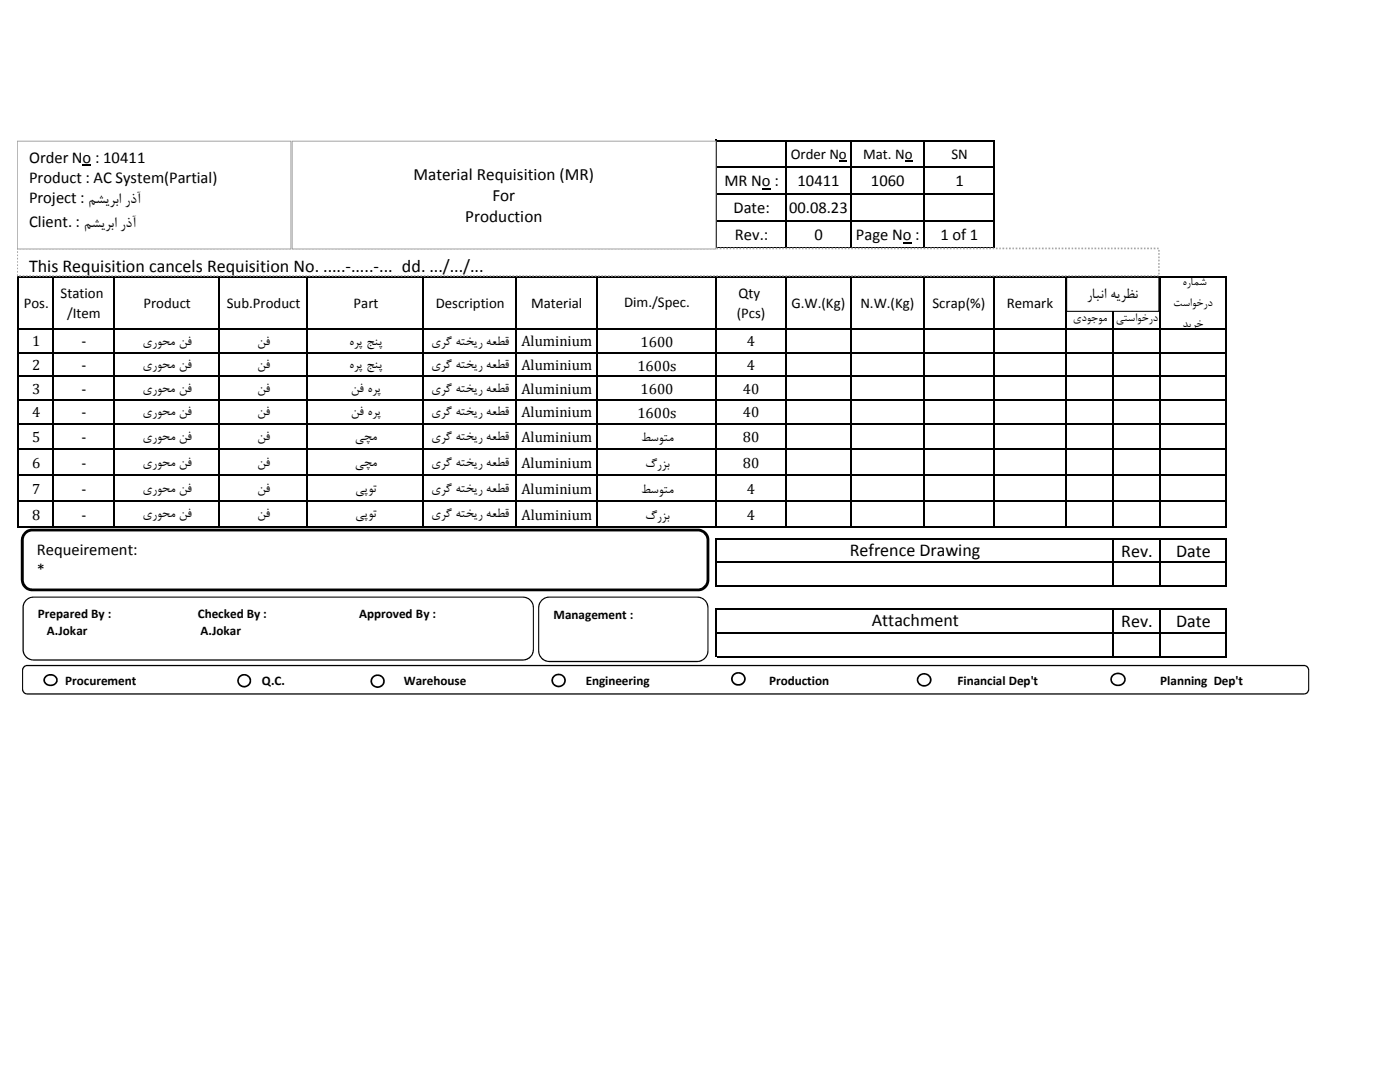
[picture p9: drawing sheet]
<svg xmlns="http://www.w3.org/2000/svg" width="279mm" height="216mm" viewBox="0 0 279 216" stroke-linecap="round" stroke-linejoin="round" font-family="sans-serif">
<path d="M152.1 37.6h1.7v.2h-1.7zM167.4 32.1h1.6v.2h-1.6zM180.6 32.1h1.5v.2h-1.5zM180.2 48.3h1.7v.3h-1.7z" fill="#000"/>
<g fill="none" stroke="#000" stroke-width=".3">
<path d="M143 27.9v21.8M143.1 28h55.4M143.1 33.4h55.4M143.1 38.8h55.4M156.8 28.2v21.5M169.8 28.2v21.5M184.3 28.2v21.5M198.4 28.2v77.1M3.6 55v50.3M3.7 55.2h241.1M10.6 55.3v50M22.8 55.3v50"/>
<path d="M43.6 55.3v50M61.3 55.3v50M84.5 55.3v50M102.9 55.3v50M119.1 55.3v50M143 55.3v50M143.1 44.2h55.4M143.1 49.6h55.4M156.8 55.3v50M169.8 55.3v50M184.3 55.3v50M212.7 55.3v50"/>
<path d="M222.1 55.3v50M231.4 55.3v50M244.7 55.3v50M3.7 65.7h241.1M3.7 70.4h241.1M3.7 75.1h241.1M3.7 79.8h241.1M3.7 84.5h241.1M3.7 89.7h241.1M3.7 94.8h241.1M3.7 100h241.1M3.7 105.2h241.1"/>
<path d="M143 107.4v9.7M143.1 107.5h101.7M143.1 112.2h101.7M143.1 116.9h101.7M222.1 107.7v9.4M231.4 107.7v9.4M244.7 107.7v9.4M143 121.5v9.6M143.1 121.6h101.7M143.1 126.3h101.7M143.1 131h101.7M222.1 121.8v9.3"/>
<path d="M231.4 121.8v9.3M244.7 121.8v9.3"/>
</g>
<path d="M3.4 49.6h227.9v5.4h-227.9z" fill="#fff"/>
<path d="M3.4 54.7h.2v.3h-.2zM3.4 54.1h.2v.3h-.2zM3.4 53.4h.2v.3h-.2zM3.4 52.7h.2v.4h-.2zM3.4 52.1h.2v.3h-.2zM3.4 51.4h.2v.4h-.2zM3.4 50.8h.2v.3h-.2zM3.4 50.1h.2v.4h-.2zM3.4 49.4h.2v.3h-.2l.2-.1v.2h-.2zM3.9 49.4h.3v.3h-.3zM4.5 49.4h.4v.3h-.4zM5.2 49.4h.3v.3h-.3zM5.8 49.4h.4v.3h-.4zM6.5 49.4h.3v.3h-.3zM7.2 49.4h.3v.3h-.3zM7.8 49.4h.3v.3h-.3zM8.5 49.4h.3v.3h-.3zM9.1 49.4h.3v.3h-.3zM9.8 49.4h.3v.3h-.3zM10.5 49.4h.3v.3h-.3zM11.1 49.4h.3v.3h-.3zM11.8 49.4h.3v.3h-.3zM12.4 49.4h.3v.3h-.3zM13.1 49.4h.3v.3h-.3zM13.7 49.4h.4v.3h-.4zM14.4 49.4h.3v.3h-.3zM15 49.4h.4v.3h-.4zM15.7 49.4h.3v.3h-.3zM16.3 49.4h.4v.3h-.4zM17 49.4h.3v.3h-.3zM17.7 49.4h.3v.3h-.3zM18.3 49.4h.3v.3h-.3zM19 49.4h.3v.3h-.3zM19.6 49.4h.3v.3h-.3zM20.3 49.4h.3v.3h-.3zM21 49.4h.3v.3h-.3zM21.6 49.4h.3v.3h-.3zM22.3 49.4h.3v.3h-.3zM22.9 49.4h.3v.3h-.3zM23.6 49.4h.3v.3h-.3zM24.2 49.4h.4v.3h-.4zM24.9 49.4h.3v.3h-.3zM25.5 49.4h.4v.3h-.4zM26.2 49.4h.3v.3h-.3zM26.8 49.4h.4v.3h-.4zM27.5 49.4h.3v.3h-.3zM28.2 49.4h.3v.3h-.3zM28.8 49.4h.3v.3h-.3zM29.5 49.4h.3v.3h-.3zM30.1 49.4h.3v.3h-.3zM30.8 49.4h.3v.3h-.3zM31.5 49.4h.3v.3h-.3zM32.1 49.4h.3v.3h-.3zM32.8 49.4h.3v.3h-.3zM33.4 49.4h.3v.3h-.3zM34.1 49.4h.3v.3h-.3zM34.7 49.4h.4v.3h-.4zM35.4 49.4h.3v.3h-.3zM36 49.4h.4v.3h-.4zM36.7 49.4h.3v.3h-.3zM37.3 49.4h.4v.3h-.4zM38 49.4h.3v.3h-.3zM38.7 49.4h.3v.3h-.3zM39.3 49.4h.3v.3h-.3zM40 49.4h.3v.3h-.3zM40.6 49.4h.3v.3h-.3zM41.3 49.4h.3v.3h-.3zM42 49.4h.2v.3h-.2zM42.6 49.4h.3v.3h-.3zM43.3 49.4h.3v.3h-.3zM43.9 49.4h.3v.3h-.3zM44.6 49.4h.3v.3h-.3zM45.2 49.4h.4v.3h-.4zM45.9 49.4h.3v.3h-.3zM46.5 49.4h.4v.3h-.4zM47.2 49.4h.3v.3h-.3zM47.8 49.4h.4v.3h-.4zM48.5 49.4h.3v.3h-.3zM49.1 49.4h.4v.3h-.4zM49.8 49.4h.3v.3h-.3zM50.5 49.4h.3v.3h-.3zM51.1 49.4h.3v.3h-.3zM51.8 49.4h.3v.3h-.3zM52.5 49.4h.2v.3h-.2zM53.1 49.4h.3v.3h-.3zM53.8 49.4h.3v.3h-.3zM54.4 49.4h.3v.3h-.3zM55.1 49.4h.3v.3h-.3zM55.7 49.4h.3v.3h-.3zM56.4 49.4h.3v.3h-.3zM57 49.4h.4v.3h-.4zM57.7 49.4h.3v.3h-.3zM58.3 49.4h.4v.3h-.4zM59 49.4h.3v.3h-.3zM59.6 49.4h.4v.3h-.4zM60.3 49.4h.3v.3h-.3zM61 49.4h.3v.3h-.3zM61.6 49.4h.3v.3h-.3zM62.3 49.4h.3v.3h-.3zM62.9 49.4h.3v.3h-.3zM63.6 49.4h.3v.3h-.3zM64.3 49.4h.3v.3h-.3zM64.9 49.4h.3v.3h-.3zM65.6 49.4h.3v.3h-.3zM66.2 49.4h.3v.3h-.3zM66.9 49.4h.3v.3h-.3zM67.5 49.4h.4v.3h-.4zM68.2 49.4h.3v.3h-.3zM68.8 49.4h.4v.3h-.4zM69.5 49.4h.3v.3h-.3zM70.1 49.4h.4v.3h-.4zM70.8 49.4h.3v.3h-.3zM71.5 49.4h.3v.3h-.3zM72.1 49.4h.3v.3h-.3zM72.8 49.4h.3v.3h-.3zM73.4 49.4h.3v.3h-.3zM74.1 49.4h.3v.3h-.3zM74.8 49.4h.3v.3h-.3zM75.4 49.4h.3v.3h-.3zM76.1 49.4h.3v.3h-.3zM76.7 49.4h.3v.3h-.3zM77.4 49.4h.3v.3h-.3zM78 49.4h.4v.3h-.4zM78.7 49.4h.3v.3h-.3zM79.3 49.4h.4v.3h-.4zM80 49.4h.3v.3h-.3zM80.6 49.4h.4v.3h-.4zM81.3 49.4h.3v.3h-.3zM82 49.4h.3v.3h-.3zM82.6 49.4h.3v.3h-.3zM83.3 49.4h.3v.3h-.3zM83.9 49.4h.3v.3h-.3zM84.6 49.4h.3v.3h-.3zM85.3 49.4h.3v.3h-.3zM85.9 49.4h.3v.3h-.3zM86.6 49.4h.3v.3h-.3zM87.2 49.4h.3v.3h-.3zM87.9 49.4h.3v.3h-.3zM88.5 49.4h.4v.3h-.4zM89.2 49.4h.3v.3h-.3zM89.8 49.4h.4v.3h-.4zM90.5 49.4h.3v.3h-.3zM91.1 49.4h.4v.3h-.4zM91.8 49.4h.3v.3h-.3zM92.5 49.4h.3v.3h-.3zM93.1 49.4h.3v.3h-.3zM93.8 49.4h.3v.3h-.3zM94.4 49.4h.3v.3h-.3zM95.1 49.4h.3v.3h-.3zM95.8 49.4h.3v.3h-.3zM96.4 49.4h.3v.3h-.3zM97.1 49.4h.3v.3h-.3zM97.7 49.4h.3v.3h-.3zM98.4 49.4h.3v.3h-.3zM99 49.4h.4v.3h-.4zM99.7 49.4h.3v.3h-.3zM100.3 49.4h.4v.3h-.4zM101 49.4h.3v.3h-.3zM101.6 49.4h.4v.3h-.4zM102.3 49.4h.3v.3h-.3zM103 49.4h.3v.3h-.3zM103.6 49.4h.3v.3h-.3zM104.3 49.4h.3v.3h-.3zM104.9 49.4h.3v.3h-.3zM105.6 49.4h.3v.3h-.3zM106.3 49.4h.3v.3h-.3zM106.9 49.4h.3v.3h-.3zM107.6 49.4h.3v.3h-.3zM108.2 49.4h.3v.3h-.3zM108.9 49.4h.3v.3h-.3zM109.5 49.4h.4v.3h-.4zM110.2 49.4h.3v.3h-.3zM110.8 49.4h.4v.3h-.4zM111.5 49.4h.3v.3h-.3zM112.1 49.4h.4v.3h-.4zM112.8 49.4h.3v.3h-.3zM113.5 49.4h.3v.3h-.3zM114.1 49.4h.3v.3h-.3zM114.8 49.4h.3v.3h-.3zM115.4 49.4h.3v.3h-.3zM116.1 49.4h.3v.3h-.3zM116.8 49.4h.3v.3h-.3zM117.4 49.4h.3v.3h-.3zM118.1 49.4h.3v.3h-.3zM118.7 49.4h.3v.3h-.3zM119.4 49.4h.3v.3h-.3zM120 49.4h.4v.3h-.4zM120.7 49.4h.3v.3h-.3zM121.3 49.4h.4v.3h-.4zM122 49.4h.3v.3h-.3zM122.6 49.4h.4v.3h-.4zM123.3 49.4h.3v.3h-.3zM124 49.4h.3v.3h-.3zM124.6 49.4h.3v.3h-.3zM125.3 49.4h.3v.3h-.3zM125.9 49.4h.3v.3h-.3zM126.6 49.4h.3v.3h-.3zM127.3 49.4h.3v.3h-.3zM127.9 49.4h.3v.3h-.3zM128.6 49.4h.3v.3h-.3zM129.2 49.4h.3v.3h-.3zM129.9 49.4h.3v.3h-.3zM130.5 49.4h.4v.3h-.4zM131.2 49.4h.3v.3h-.3zM131.8 49.4h.4v.3h-.4zM132.5 49.4h.3v.3h-.3zM133.1 49.4h.4v.3h-.4zM133.8 49.4h.3v.3h-.3zM134.5 49.4h.3v.3h-.3zM135.1 49.4h.3v.3h-.3zM135.8 49.4h.3v.3h-.3zM136.4 49.4h.3v.3h-.3zM137.1 49.4h.3v.3h-.3zM137.8 49.4h.2v.3h-.2zM138.4 49.4h.3v.3h-.3zM139.1 49.4h.3v.3h-.3zM139.7 49.4h.3v.3h-.3zM140.4 49.4h.3v.3h-.3zM141 49.4h.4v.3h-.4zM141.7 49.4h.3v.3h-.3zM142.3 49.4h.4v.3h-.4zM143 49.4h.3v.3h-.3zM143.6 49.4h.4v.3h-.4zM144.3 49.4h.3v.3h-.3zM144.9 49.4h.4v.3h-.4zM145.6 49.4h.3v.3h-.3zM146.3 49.4h.3v.3h-.3zM146.9 49.4h.3v.3h-.3zM147.6 49.4h.3v.3h-.3zM148.3 49.4h.2v.3h-.2zM148.9 49.4h.3v.3h-.3zM149.6 49.4h.3v.3h-.3zM150.2 49.4h.3v.3h-.3zM150.9 49.4h.3v.3h-.3zM151.5 49.4h.3v.3h-.3zM152.2 49.4h.3v.3h-.3zM152.8 49.4h.4v.3h-.4zM153.5 49.4h.3v.3h-.3zM154.1 49.4h.4v.3h-.4zM154.8 49.4h.3v.3h-.3zM155.4 49.4h.4v.3h-.4zM156.1 49.4h.3v.3h-.3zM156.8 49.4h.3v.3h-.3zM157.4 49.4h.3v.3h-.3zM158.1 49.4h.3v.3h-.3zM158.7 49.4h.3v.3h-.3zM159.4 49.4h.3v.3h-.3zM160.1 49.4h.3v.3h-.3zM160.7 49.4h.3v.3h-.3zM161.4 49.4h.3v.3h-.3zM162 49.4h.3v.3h-.3zM162.7 49.4h.3v.3h-.3zM163.3 49.4h.4v.3h-.4zM164 49.4h.3v.3h-.3zM164.6 49.4h.4v.3h-.4zM165.3 49.4h.3v.3h-.3zM165.9 49.4h.4v.3h-.4zM166.6 49.4h.3v.3h-.3zM167.3 49.4h.3v.3h-.3zM167.9 49.4h.3v.3h-.3zM168.6 49.4h.3v.3h-.3zM169.2 49.4h.3v.3h-.3zM169.9 49.4h.3v.3h-.3zM170.6 49.4h.3v.3h-.3zM171.2 49.4h.3v.3h-.3zM171.9 49.4h.3v.3h-.3zM172.5 49.4h.3v.3h-.3zM173.2 49.4h.3v.3h-.3zM173.8 49.4h.4v.3h-.4zM174.5 49.4h.3v.3h-.3zM175.1 49.4h.4v.3h-.4zM175.8 49.4h.3v.3h-.3zM176.4 49.4h.4v.3h-.4zM177.1 49.4h.3v.3h-.3zM177.8 49.4h.3v.3h-.3zM178.4 49.4h.3v.3h-.3zM179.1 49.4h.3v.3h-.3zM179.7 49.4h.3v.3h-.3zM180.4 49.4h.3v.3h-.3zM181.1 49.4h.3v.3h-.3zM181.7 49.4h.3v.3h-.3zM182.4 49.4h.3v.3h-.3zM183 49.4h.3v.3h-.3zM183.7 49.4h.3v.3h-.3zM184.3 49.4h.4v.3h-.4zM185 49.4h.3v.3h-.3zM185.6 49.4h.4v.3h-.4zM186.3 49.4h.3v.3h-.3zM186.9 49.4h.4v.3h-.4zM187.6 49.4h.3v.3h-.3zM188.3 49.4h.3v.3h-.3zM188.9 49.4h.3v.3h-.3zM189.6 49.4h.3v.3h-.3zM190.2 49.4h.3v.3h-.3zM190.9 49.4h.3v.3h-.3zM191.6 49.4h.3v.3h-.3zM192.2 49.4h.3v.3h-.3zM192.9 49.4h.3v.3h-.3zM193.5 49.4h.3v.3h-.3zM194.2 49.4h.3v.3h-.3zM194.8 49.4h.4v.3h-.4zM195.5 49.4h.3v.3h-.3zM196.1 49.4h.4v.3h-.4zM196.8 49.4h.3v.3h-.3zM197.4 49.4h.4v.3h-.4zM198.1 49.4h.3v.3h-.3zM198.8 49.4h.3v.3h-.3zM199.4 49.4h.3v.3h-.3zM200.1 49.4h.3v.3h-.3zM200.7 49.4h.3v.3h-.3zM201.4 49.4h.3v.3h-.3zM202.1 49.4h.3v.3h-.3zM202.7 49.4h.3v.3h-.3zM203.4 49.4h.3v.3h-.3zM204 49.4h.3v.3h-.3zM204.7 49.4h.3v.3h-.3zM205.3 49.4h.4v.3h-.4zM206 49.4h.3v.3h-.3zM206.6 49.4h.4v.3h-.4zM207.3 49.4h.3v.3h-.3zM207.9 49.4h.4v.3h-.4zM208.6 49.4h.3v.3h-.3zM209.3 49.4h.3v.3h-.3zM209.9 49.4h.3v.3h-.3zM210.6 49.4h.3v.3h-.3zM211.2 49.4h.3v.3h-.3zM211.9 49.4h.3v.3h-.3zM212.6 49.4h.3v.3h-.3zM213.2 49.4h.3v.3h-.3zM213.9 49.4h.3v.3h-.3zM214.5 49.4h.3v.3h-.3zM215.2 49.4h.3v.3h-.3zM215.8 49.4h.4v.3h-.4zM216.5 49.4h.3v.3h-.3zM217.1 49.4h.4v.3h-.4zM217.8 49.4h.3v.3h-.3zM218.4 49.4h.4v.3h-.4zM219.1 49.4h.3v.3h-.3zM219.8 49.4h.3v.3h-.3zM220.4 49.4h.3v.3h-.3zM221.1 49.4h.3v.3h-.3zM221.7 49.4h.3v.3h-.3zM222.4 49.4h.3v.3h-.3zM223.1 49.4h.3v.3h-.3zM223.7 49.4h.3v.3h-.3zM224.4 49.4h.3v.3h-.3zM225 49.4h.3v.3h-.3zM225.7 49.4h.3v.3h-.3zM226.3 49.4h.4v.3h-.4zM227 49.4h.3v.3h-.3zM227.6 49.4h.4v.3h-.4zM228.3 49.4h.3v.3h-.3zM228.9 49.4h.4v.3h-.4zM229.6 49.4h.3v.3h-.3zM230.3 49.4h.3v.3h-.3zM230.9 49.4h.3v.3h-.3zM231.1 49.9h.3v.3h-.3zM231.1 50.5h.3v.3h-.3zM231.1 51.2h.3v.3h-.3zM231.1 51.8h.3v.4h-.3zM231.1 52.5h.3v.3h-.3zM231.1 53.1h.3v.4h-.3zM231.1 53.8h.3v.3h-.3zM231.1 54.4h.3v.4h-.3zM230.9 54.9h.3v.3h-.3zM230.3 54.9h.3v.3h-.3zM229.6 54.9h.3v.3h-.3zM228.9 54.9h.4v.3h-.4zM228.3 54.9h.3v.3h-.3zM227.6 54.9h.4v.3h-.4zM226.9 54.9h.4v.3h-.4zM226.3 54.9h.4v.3h-.4zM225.6 54.9h.4v.3h-.4zM225 54.9h.3v.3h-.3zM224.3 54.9h.4v.3h-.4zM223.7 54.9h.3v.3h-.3zM223 54.9h.4v.3h-.4zM222.4 54.9h.3v.3h-.3zM221.7 54.9h.3v.3h-.3zM221.1 54.9h.3v.3h-.3zM220.4 54.9h.3v.3h-.3zM219.8 54.9h.3v.3h-.3zM219.1 54.9h.3v.3h-.3zM218.4 54.9h.4v.3h-.4zM217.8 54.9h.3v.3h-.3zM217.1 54.9h.4v.3h-.4zM216.5 54.9h.3v.3h-.3zM215.8 54.9h.4v.3h-.4zM215.1 54.9h.4v.3h-.4zM214.5 54.9h.3v.3h-.3zM213.8 54.9h.4v.3h-.4zM213.2 54.9h.3v.3h-.3zM212.5 54.9h.4v.3h-.4zM211.9 54.9h.3v.3h-.3zM211.2 54.9h.3v.3h-.3zM210.6 54.9h.3v.3h-.3zM209.9 54.9h.3v.3h-.3zM209.3 54.9h.3v.3h-.3zM208.6 54.9h.3v.3h-.3zM207.9 54.9h.4v.3h-.4zM207.3 54.9h.3v.3h-.3zM206.6 54.9h.4v.3h-.4zM206 54.9h.3v.3h-.3zM205.3 54.9h.4v.3h-.4zM204.6 54.9h.4v.3h-.4zM204 54.9h.3v.3h-.3zM203.3 54.9h.4v.3h-.4zM202.7 54.9h.3v.3h-.3zM202 54.9h.4v.3h-.4zM201.4 54.9h.3v.3h-.3zM200.7 54.9h.3v.3h-.3zM200.1 54.9h.3v.3h-.3zM199.4 54.9h.3v.3h-.3zM198.8 54.9h.3v.3h-.3zM198.1 54.9h.3v.3h-.3zM197.4 54.9h.4v.3h-.4zM196.8 54.9h.3v.3h-.3zM196.1 54.9h.4v.3h-.4zM195.5 54.9h.3v.3h-.3zM194.8 54.9h.4v.3h-.4zM194.1 54.9h.4v.3h-.4zM193.5 54.9h.3v.3h-.3zM192.8 54.9h.4v.3h-.4zM192.2 54.9h.3v.3h-.3zM191.5 54.9h.4v.3h-.4zM190.9 54.9h.3v.3h-.3zM190.2 54.9h.3v.3h-.3zM189.6 54.9h.3v.3h-.3zM188.9 54.9h.3v.3h-.3zM188.3 54.9h.3v.3h-.3zM187.6 54.9h.3v.3h-.3zM186.9 54.9h.4v.3h-.4zM186.3 54.9h.3v.3h-.3zM185.6 54.9h.4v.3h-.4zM185 54.9h.3v.3h-.3zM184.3 54.9h.4v.3h-.4zM183.6 54.9h.4v.3h-.4zM183 54.9h.3v.3h-.3zM182.3 54.9h.4v.3h-.4zM181.7 54.9h.3v.3h-.3zM181 54.9h.4v.3h-.4zM180.4 54.9h.3v.3h-.3zM179.7 54.9h.3v.3h-.3zM179.1 54.9h.3v.3h-.3zM178.4 54.9h.3v.3h-.3zM177.8 54.9h.3v.3h-.3zM177.1 54.9h.3v.3h-.3zM176.4 54.9h.4v.3h-.4zM175.8 54.9h.3v.3h-.3zM175.1 54.9h.4v.3h-.4zM174.5 54.9h.3v.3h-.3zM173.8 54.9h.4v.3h-.4zM173.1 54.9h.4v.3h-.4zM172.5 54.9h.3v.3h-.3zM171.8 54.9h.4v.3h-.4zM171.2 54.9h.3v.3h-.3zM170.5 54.9h.4v.3h-.4zM169.9 54.9h.3v.3h-.3zM169.2 54.9h.3v.3h-.3zM168.6 54.9h.3v.3h-.3zM167.9 54.9h.3v.3h-.3zM167.3 54.9h.3v.3h-.3zM166.6 54.9h.3v.3h-.3zM165.9 54.9h.4v.3h-.4zM165.3 54.9h.3v.3h-.3zM164.6 54.9h.4v.3h-.4zM164 54.9h.3v.3h-.3zM163.3 54.9h.4v.3h-.4zM162.6 54.9h.4v.3h-.4zM162 54.9h.3v.3h-.3zM161.3 54.9h.4v.3h-.4zM160.7 54.9h.3v.3h-.3zM160 54.9h.4v.3h-.4zM159.4 54.9h.3v.3h-.3zM158.7 54.9h.3v.3h-.3zM158.1 54.9h.3v.3h-.3zM157.4 54.9h.3v.3h-.3zM156.8 54.9h.3v.3h-.3zM156.1 54.9h.3v.3h-.3zM155.4 54.9h.4v.3h-.4zM154.8 54.9h.3v.3h-.3zM154.1 54.9h.4v.3h-.4zM153.5 54.9h.3v.3h-.3zM152.8 54.9h.4v.3h-.4zM152.1 54.9h.4v.3h-.4zM151.5 54.9h.3v.3h-.3zM150.8 54.9h.4v.3h-.4zM150.2 54.9h.3v.3h-.3zM149.5 54.9h.4v.3h-.4zM148.9 54.9h.3v.3h-.3zM148.2 54.9h.3v.3h-.3zM147.6 54.9h.3v.3h-.3zM146.9 54.9h.3v.3h-.3zM146.3 54.9h.3v.3h-.3zM145.6 54.9h.3v.3h-.3zM144.9 54.9h.4v.3h-.4zM144.3 54.9h.3v.3h-.3zM143.6 54.9h.4v.3h-.4zM143 54.9h.3v.3h-.3zM142.3 54.9h.4v.3h-.4zM141.6 54.9h.4v.3h-.4zM141 54.9h.4v.3h-.4zM140.3 54.9h.4v.3h-.4zM139.7 54.9h.3v.3h-.3zM139 54.9h.4v.3h-.4zM138.4 54.9h.3v.3h-.3zM137.7 54.9h.3v.3h-.3zM137.1 54.9h.3v.3h-.3zM136.4 54.9h.3v.3h-.3zM135.8 54.9h.3v.3h-.3zM135.1 54.9h.3v.3h-.3zM134.5 54.9h.3v.3h-.3zM133.8 54.9h.3v.3h-.3zM133.1 54.9h.4v.3h-.4zM132.5 54.9h.3v.3h-.3zM131.8 54.9h.4v.3h-.4zM131.1 54.9h.4v.3h-.4zM130.5 54.9h.4v.3h-.4zM129.8 54.9h.4v.3h-.4zM129.2 54.9h.3v.3h-.3zM128.5 54.9h.4v.3h-.4zM127.9 54.9h.3v.3h-.3zM127.2 54.9h.4v.3h-.4zM126.6 54.9h.3v.3h-.3zM125.9 54.9h.3v.3h-.3zM125.3 54.9h.3v.3h-.3zM124.6 54.9h.3v.3h-.3zM124 54.9h.3v.3h-.3zM123.3 54.9h.3v.3h-.3zM122.6 54.9h.4v.3h-.4zM122 54.9h.3v.3h-.3zM121.3 54.9h.4v.3h-.4zM120.6 54.9h.4v.3h-.4zM120 54.9h.4v.3h-.4zM119.3 54.9h.4v.3h-.4zM118.7 54.9h.3v.3h-.3zM118 54.9h.4v.3h-.4zM117.4 54.9h.3v.3h-.3zM116.7 54.9h.4v.3h-.4zM116.1 54.9h.3v.3h-.3zM115.4 54.9h.3v.3h-.3zM114.8 54.9h.3v.3h-.3zM114.1 54.9h.3v.3h-.3zM113.5 54.9h.3v.3h-.3zM112.8 54.9h.3v.3h-.3zM112.1 54.9h.4v.3h-.4zM111.5 54.9h.3v.3h-.3zM110.8 54.9h.4v.3h-.4zM110.2 54.9h.3v.3h-.3zM109.5 54.9h.4v.3h-.4zM108.8 54.9h.4v.3h-.4zM108.2 54.9h.3v.3h-.3zM107.5 54.9h.4v.3h-.4zM106.9 54.9h.3v.3h-.3zM106.2 54.9h.4v.3h-.4zM105.6 54.9h.3v.3h-.3zM104.9 54.9h.3v.3h-.3zM104.3 54.9h.3v.3h-.3zM103.6 54.9h.3v.3h-.3zM103 54.9h.3v.3h-.3zM102.3 54.9h.3v.3h-.3zM101.6 54.9h.4v.3h-.4zM101 54.9h.3v.3h-.3zM100.3 54.9h.4v.3h-.4zM99.7 54.9h.3v.3h-.3zM99 54.9h.4v.3h-.4zM98.3 54.9h.4v.3h-.4zM97.7 54.9h.3v.3h-.3zM97 54.9h.4v.3h-.4zM96.4 54.9h.3v.3h-.3zM95.7 54.9h.4v.3h-.4zM95.1 54.9h.3v.3h-.3zM94.4 54.9h.3v.3h-.3zM93.8 54.9h.3v.3h-.3zM93.1 54.9h.3v.3h-.3zM92.5 54.9h.3v.3h-.3zM91.8 54.9h.3v.3h-.3zM91.1 54.9h.4v.3h-.4zM90.5 54.9h.3v.3h-.3zM89.8 54.9h.4v.3h-.4zM89.2 54.9h.3v.3h-.3zM88.5 54.9h.4v.3h-.4zM87.8 54.9h.4v.3h-.4zM87.2 54.9h.3v.3h-.3zM86.5 54.9h.4v.3h-.4zM85.9 54.9h.3v.3h-.3zM85.2 54.9h.4v.3h-.4zM84.6 54.9h.3v.3h-.3zM83.9 54.9h.3v.3h-.3zM83.3 54.9h.3v.3h-.3zM82.6 54.9h.3v.3h-.3zM82 54.9h.3v.3h-.3zM81.3 54.9h.3v.3h-.3zM80.6 54.9h.4v.3h-.4zM80 54.9h.3v.3h-.3zM79.3 54.9h.4v.3h-.4zM78.7 54.9h.3v.3h-.3zM78 54.9h.4v.3h-.4zM77.3 54.9h.4v.3h-.4zM76.7 54.9h.3v.3h-.3zM76 54.9h.4v.3h-.4zM75.4 54.9h.3v.3h-.3zM74.7 54.9h.4v.3h-.4zM74.1 54.9h.3v.3h-.3zM73.4 54.9h.3v.3h-.3zM72.8 54.9h.3v.3h-.3zM72.1 54.9h.3v.3h-.3zM71.5 54.9h.3v.3h-.3zM70.8 54.9h.3v.3h-.3zM70.1 54.9h.4v.3h-.4zM69.5 54.9h.3v.3h-.3zM68.8 54.9h.4v.3h-.4zM68.2 54.9h.3v.3h-.3zM67.5 54.9h.4v.3h-.4zM66.8 54.9h.4v.3h-.4zM66.2 54.9h.3v.3h-.3zM65.5 54.9h.4v.3h-.4zM64.9 54.9h.3v.3h-.3zM64.2 54.9h.4v.3h-.4zM63.6 54.9h.3v.3h-.3zM62.9 54.9h.3v.3h-.3zM62.3 54.9h.3v.3h-.3zM61.6 54.9h.3v.3h-.3zM61 54.9h.3v.3h-.3zM60.3 54.9h.3v.3h-.3zM59.6 54.9h.4v.3h-.4zM59 54.9h.3v.3h-.3zM58.3 54.9h.4v.3h-.4zM57.7 54.9h.3v.3h-.3zM57 54.9h.4v.3h-.4zM56.3 54.9h.4v.3h-.4zM55.7 54.9h.3v.3h-.3zM55 54.9h.4v.3h-.4zM54.4 54.9h.3v.3h-.3zM53.7 54.9h.4v.3h-.4zM53.1 54.9h.3v.3h-.3zM52.4 54.9h.3v.3h-.3zM51.8 54.9h.3v.3h-.3zM51.1 54.9h.3v.3h-.3zM50.5 54.9h.3v.3h-.3zM49.8 54.9h.3v.3h-.3zM49.1 54.9h.4v.3h-.4zM48.5 54.9h.3v.3h-.3zM47.8 54.9h.4v.3h-.4zM47.2 54.9h.3v.3h-.3zM46.5 54.9h.4v.3h-.4zM45.8 54.9h.4v.3h-.4zM45.2 54.9h.4v.3h-.4zM44.5 54.9h.4v.3h-.4zM43.9 54.9h.3v.3h-.3zM43.2 54.9h.4v.3h-.4zM42.6 54.9h.3v.3h-.3zM41.9 54.9h.3v.3h-.3zM41.3 54.9h.3v.3h-.3zM40.6 54.9h.3v.3h-.3zM40 54.9h.3v.3h-.3zM39.3 54.9h.3v.3h-.3zM38.7 54.9h.3v.3h-.3zM38 54.9h.3v.3h-.3zM37.3 54.9h.4v.3h-.4zM36.7 54.9h.3v.3h-.3zM36 54.9h.4v.3h-.4zM35.3 54.9h.4v.3h-.4zM34.7 54.9h.4v.3h-.4zM34 54.9h.4v.3h-.4zM33.4 54.9h.3v.3h-.3zM32.7 54.9h.4v.3h-.4zM32.1 54.9h.3v.3h-.3zM31.4 54.9h.3v.3h-.3zM30.8 54.9h.3v.3h-.3zM30.1 54.9h.3v.3h-.3zM29.5 54.9h.3v.3h-.3zM28.8 54.9h.3v.3h-.3zM28.2 54.9h.3v.3h-.3zM27.5 54.9h.3v.3h-.3zM26.8 54.9h.4v.3h-.4zM26.2 54.9h.3v.3h-.3zM25.5 54.9h.4v.3h-.4zM24.8 54.9h.4v.3h-.4zM24.2 54.9h.4v.3h-.4zM23.5 54.9h.4v.3h-.4zM22.9 54.9h.3v.3h-.3zM22.2 54.9h.4v.3h-.4zM21.6 54.9h.3v.3h-.3zM20.9 54.9h.4v.3h-.4zM20.3 54.9h.3v.3h-.3zM19.6 54.9h.3v.3h-.3zM19 54.9h.3v.3h-.3zM18.3 54.9h.3v.3h-.3zM17.7 54.9h.3v.3h-.3zM17 54.9h.3v.3h-.3zM16.3 54.9h.4v.3h-.4zM15.7 54.9h.3v.3h-.3zM15 54.9h.4v.3h-.4zM14.4 54.9h.3v.3h-.3zM13.7 54.9h.4v.3h-.4zM13 54.9h.4v.3h-.4zM12.4 54.9h.3v.3h-.3zM11.7 54.9h.4v.3h-.4zM11.1 54.9h.3v.3h-.3zM10.4 54.9h.4v.3h-.4zM9.8 54.9h.3v.3h-.3zM9.1 54.9h.3v.3h-.3zM8.5 54.9h.3v.3h-.3zM7.8 54.9h.3v.3h-.3zM7.2 54.9h.3v.3h-.3zM6.5 54.9h.3v.3h-.3zM5.8 54.9h.4v.3h-.4zM5.2 54.9h.3v.3h-.3zM4.5 54.9h.4v.3h-.4zM3.9 54.9h.3v.3h-.3zM3.4 54.9h.2v.3h-.2z" fill="#a6a6a6"/>
<path d="M3.4 28.2h54.6v21.5h-54.6z" fill="#fff"/>
<path d="M3.4 28.1h54.7v21.7h-54.7zM3.4 28.3l.2-.1v21.5l-.2-.1h54.6v.1v-21.5v.1z" fill="#a6a6a6"/>
<path d="M16.5 32.9h1.7v.2h-1.7z" fill="#000"/>
<path d="M58.3 28.2h84.5v21.5h-84.5z" fill="#fff"/>
<path d="M58.2 28.1h84.6l.2 .1v21.5l-.2 .1h-84.5zM58.3 28.3l.1-.1v21.5l-.1-.1h84.5l-.1 .1v-21.5l.1 .1z" fill="#a6a6a6"/>
<path d="M212.9 55.3h18.4v6.8h-18.4z" fill="#fff"/>
<path d="M212.8 55.3l18.5-.1 .1 .1v6.9h-18.5l-.2-.1zM212.9 55.5l.1-.2v6.8l-.1-.1h18.4l-.1 .1v-6.8l.1 .2z" fill="#000"/>
<path d="M5 106.3l.9-.5 .5-.1h132.9a2.01 2.01 0 0 1 2 2v8a1.99 1.99 0 0 1-2 2h-132.9a1.99 1.99 0 0 1-2-2v-8l.1-.5z" fill-rule="evenodd" fill="#fff"/>
<path d="M4.8 106.2l.5-.5 1.1-.2h133.1a2.25 2.25 0 0 1 2.1 2v8.5a2.28 2.28 0 0 1-2.1 2h-133.3a2.34 2.34 0 0 1-2.1-2.3v-8a2.2 2.2 0 0 1 .7-1.5zM5.2 106.5l-.5 1.1v8.3l.2 .5 .6 .7 .9 .3h133l.9-.3 .4-.4 .3-1v-8.1l-.1-.5-.4-.5-1-.6h-133.2z" fill="#000"/>
<path d="M5.2 119.8l.9-.6 .6-.1h97.7a2.11 2.11 0 0 1 2 2.1v8.4a2.09 2.09 0 0 1-2 2.1h-97.7a2.09 2.09 0 0 1-2.1-2.1v-8.4l.1-.5z" fill-rule="evenodd" fill="#fff"/>
<path d="M5.1 119.7l.5-.4 .9-.3 98.3 .1a2.14 2.14 0 0 1 1.8 1.9v8.8a2.25 2.25 0 0 1-1 1.6l-.4 .3-.8 .1h-97.7a2.17 2.17 0 0 1-2.2-2.2v-8.6l.2-.8zM5.3 119.8l-.4 .7-.2 .5v8.8l.2 .5 .4 .7 1.2 .6h98.2l1-.6 .6-1v-8.8a2 2 0 0 0-1.9-1.9h-97.9a1.5 1.5 0 0 0-1.2 .5z" fill="#000"/>
<path d="M108.1 119.8l1-.6 .5-.1h29.5a2.13 2.13 0 0 1 2.2 2.2v8.5a2.13 2.13 0 0 1-2.2 2.2h-29.5a2.17 2.17 0 0 1-2.1-2.2v-8.5l.1-.6z" fill-rule="evenodd" fill="#fff"/>
<path d="M108 119.8a2.14 2.14 0 0 1 1.6-.8h29.8a2.24 2.24 0 0 1 2 2v9.1a2.32 2.32 0 0 1-2.3 2h-29.5a2.22 2.22 0 0 1-2.2-2.3v-8.7l.1-.5zM108.2 119.8a2.1 2.1 0 0 0-.6 1.5v8.5a2.04 2.04 0 0 0 2 2.1h29.8a2.07 2.07 0 0 0 1.8-2.1v-8.5a2.02 2.02 0 0 0-2.1-2h-29.5l-.6 .1z" fill="#000"/>
<path d="M4.8 133.1l.7-.3h254.7a.94 .94 0 0 1 1 .9v3.8a.94 .94 0 0 1-1 1h-254.7a.95 .95 0 0 1-1-1v-3.8z" fill-rule="evenodd" fill="#fff"/>
<path d="M4.7 133l.5-.3h255.2l.5 .1 .4 .7v4.2a1.03 1.03 0 0 1-.8 .9h-255.3a1.04 1.04 0 0 1-.8-1.1v-4zM4.9 133.1l-.3 .6v3.8l.2 .5 .5 .3h255.1l.5-.3 .2-.5v-3.8l-.3-.6-.4-.2h-255.1z" fill="#000"/>
<path d="M9.1 135.1a1.26 1.26 0 0 1 1.4-.4 1.26 1.26 0 0 1 .8 1.3 1.26 1.26 0 0 1-1.5 .8 1.26 1.26 0 0 1-.9-1.4z" fill-rule="evenodd" fill="#fff"/>
<path d="M9.1 134.8a1.39 1.39 0 0 1 1.7-.2 1.39 1.39 0 0 1 .6 1.6 1.46 1.46 0 0 1-1.7 .7 1.46 1.46 0 0 1-1-1.5zM9.1 135.2l-.1 .6 .4 .6 .7 .2 .4-.1 .6-.4v-.8l-.3-.3-.9-.2z" fill="#000"/>
<circle cx="48.7" cy="135.9" r="1.2" fill="#fff"/>
<path d="M47.3 135.8a1.4 1.4 0 0 1 2.8 0 1.4 1.4 0 0 1-2.8 0zM47.6 135.8a1.1 1.1 0 0 0 2.2 0 1.1 1.1 0 0 0-2.2 0z" fill="#000"/>
<circle cx="75.3" cy="135.9" r="1.23" fill="#fff"/>
<path d="M74.2 135.1a1.49 1.49 0 0 1 1.5-.5 1.49 1.49 0 0 1 1.1 1.1l-.1 .7-.3 .5-.5 .3a1.4 1.4 0 0 1-1.6-.4 1.4 1.4 0 0 1-.1-1.7zM74.3 135.9a1.07 1.07 0 0 0 2.1 0 1.07 1.07 0 0 0-2.1 0z" fill="#000"/>
<path d="M222 134.9a1.32 1.32 0 0 1 1.8-.4 1.32 1.32 0 0 1 .4 1.8 1.32 1.32 0 0 1-1.8 .3 1.32 1.32 0 0 1-.4-1.7z" fill-rule="evenodd" fill="#fff"/>
<path d="M222 134.6a1.6 1.6 0 0 1 2.7 1 1.53 1.53 0 0 1-1.7 1.3 1.53 1.53 0 0 1-1.4-1.6zM222.3 134.8l-.4 .6v.4l.4 .5 .8 .3 .7-.2 .4-.3 .2-.5-.4-.8-.6-.3h-.6z" fill="#000"/>
<circle cx="111.4" cy="135.8" r="1.25" fill="#fff"/>
<path d="M110.5 134.8a1.46 1.46 0 0 1 1.5-.3 1.46 1.46 0 0 1 .9 1.3 1.42 1.42 0 0 1-1.9 1.3 1.42 1.42 0 0 1-.5-2.3zM110.4 135.8a1.09 1.09 0 0 0 2.1 0 1.09 1.09 0 0 0-2.1 0z" fill="#000"/>
<path d="M183.4 134.9a1.29 1.29 0 0 1 1.9-.2 1.29 1.29 0 0 1 0 1.9 1.29 1.29 0 0 1-1.9-.2 1.11 1.11 0 0 1 0-1.5z" fill-rule="evenodd" fill="#fff"/>
<path d="M183.4 134.7l1-.4 .9 .2a1.44 1.44 0 0 1-.1 2.4 1.44 1.44 0 0 1-2.2-1v-.5zM183.6 134.9l-.3 .8v.4l.5 .4 .9 .2 .7-.5 .1-.8-.4-.6-.9-.2z" fill="#000"/>
<path d="M146.3 134.7a1.28 1.28 0 0 1 1.8-.3 1.28 1.28 0 0 1 .3 1.8 1.28 1.28 0 0 1-1.8 .2 1.14 1.14 0 0 1-.3-1.7z" fill-rule="evenodd" fill="#fff"/>
<path d="M146.3 134.5l.8-.4 .9 .1a1.36 1.36 0 0 1 .4 2.2l-.7 .4-.9-.1a1.33 1.33 0 0 1-.9-1.2l.1-.6zM146.2 135.5a1.1 1.1 0 0 0 2.2 0 1.1 1.1 0 0 0-2.2 0z" fill="#000"/>
<g font-size="3.6">
<text x="5.8" y="54.2">This Requisition cancels Requisition No. .....‐.....‐... dd. .../.../...</text>
<text x="169.6" y="110.9">Refrence Drawing</text>
<text x="223.8" y="111.1">Rev.</text>
<text x="234.7" y="111.1">Date</text>
<text x="174" y="125">Attachment</text>
<text x="223.8" y="125.2">Rev.</text>
<text x="234.7" y="125.2">Date</text>
</g>
<g font-size="3.4">
<text x="82.5" y="35.9">Material Requisition (MR)</text>
<text x="98.3" y="40.1">For</text>
<text x="92.8" y="44.3">Production</text>
</g>
<g font-size="3.3">
<text x="5.8" y="32.5">Order No : 10411</text>
<text x="5.8" y="40.5">Project : مشيراب رذآ</text>
<text x="5.8" y="36.4">Product : AC System(Partial)</text>
<text x="144.6" y="37.2">MR No :</text>
<text x="159.2" y="37.2">10411</text>
<text x="173.8" y="37.2">1060</text>
<text x="190.7" y="37.2">1</text>
<text x="5.8" y="45.4">Client. : مشيراب رذآ</text>
<text x="146.4" y="42.6">Date:</text>
<text x="146.7" y="48">Rev.:</text>
<text x="157.5" y="42.6">00.08.23</text>
<text x="162.6" y="48">0</text>
<text x="170.8" y="48">Page No :</text>
<text x="187.7" y="48">1 of 1</text>
<text x="216.9" y="59.4">رابان ه</text>
<text x="222.9" y="59.4">يرظن</text>
<text x="7.4" y="110.7">Requeirement:</text>
<text x="7.4" y="114.6">*</text>
</g>
<g font-size="3">
<text x="157.8" y="31.7">Order No</text>
<text x="172.3" y="31.7">Mat. No</text>
<text x="189.9" y="31.7">SN</text>
<text x="12.1" y="59.5">Station</text>
<text x="147.4" y="59.5">Qty</text>
<text x="4.7" y="61.5">Pos.</text>
<text x="13.4" y="63.4">/Item</text>
<text x="28.6" y="61.5">Product</text>
<text x="45.3" y="61.5">Sub.Product</text>
<text x="70.6" y="61.5">Part</text>
<text x="86.9" y="61.5">Description</text>
<text x="106" y="61.5">Material</text>
<text x="124.5" y="61.3">Dim./Spec.</text>
<text x="147" y="63.4">(Pcs)</text>
<text x="157.9" y="61.5">G.W.(Kg)</text>
<text x="171.7" y="61.5">N.W.(Kg)</text>
<text x="186.1" y="61.5">Scrap(%)</text>
<text x="200.9" y="61.5">Remark</text>
<text x="6.4" y="69.1">1</text>
<text x="16.3" y="69.1">‐</text>
<text x="28.4" y="68.7">يروحم نف</text>
<text x="51.3" y="68.7">نف</text>
<text x="69.7" y="68.7">هرپ جنپ</text>
<text x="86.1" y="68.7">يرگ هتخير هعطق</text>
<text x="104.1" y="69.1">Aluminium</text>
<text x="127.8" y="69.3">1600</text>
<text x="149.1" y="69.1">4</text>
<text x="6.4" y="73.8">2</text>
<text x="16.3" y="73.8">‐</text>
<text x="28.4" y="73.4">يروحم نف</text>
<text x="51.3" y="73.4">نف</text>
<text x="69.7" y="73.4">هرپ جنپ</text>
<text x="86.1" y="73.4">يرگ هتخير هعطق</text>
<text x="104.1" y="73.8">Aluminium</text>
<text x="127.2" y="74">1600s</text>
<text x="149.1" y="73.8">4</text>
<text x="6.4" y="78.5">3</text>
<text x="6.4" y="83.2">4</text>
<text x="16.3" y="78.5">‐</text>
<text x="16.3" y="83.2">‐</text>
<text x="28.4" y="78.1">يروحم نف</text>
<text x="28.4" y="82.8">يروحم نف</text>
<text x="51.3" y="78.1">نف</text>
<text x="51.3" y="82.8">نف</text>
<text x="70" y="78.1">نف هرپ</text>
<text x="70" y="82.8">نف هرپ</text>
<text x="86.1" y="78.1">يرگ هتخير هعطق</text>
<text x="86.1" y="82.8">يرگ هتخير هعطق</text>
<text x="104.1" y="78.5">Aluminium</text>
<text x="104.1" y="83.2">Aluminium</text>
<text x="127.2" y="83.4">1600s</text>
<text x="127.8" y="78.7">1600</text>
<text x="148.3" y="78.5">40</text>
<text x="148.3" y="83.2">40</text>
<text x="6.4" y="88.2">5</text>
<text x="16.3" y="88.2">‐</text>
<text x="28.5" y="87.8">يروحم نف</text>
<text x="51.3" y="87.8">نف</text>
<text x="70.8" y="87.8">يچم</text>
<text x="86.1" y="87.8">يرگ هتخير هعطق</text>
<text x="104.1" y="88.2">Aluminium</text>
<text x="127.9" y="88">طسوتم</text>
<text x="148.3" y="88.2">80</text>
<text x="6.4" y="93.3">6</text>
<text x="16.3" y="93.3">‐</text>
<text x="28.5" y="92.9">يروحم نف</text>
<text x="51.3" y="92.9">نف</text>
<text x="70.8" y="92.9">يچم</text>
<text x="86.1" y="92.9">يرگ هتخير هعطق</text>
<text x="104.1" y="93.3">Aluminium</text>
<text x="128.7" y="93.2">گرزب</text>
<text x="148.3" y="93.3">80</text>
<text x="6.4" y="98.5">7</text>
<text x="16.3" y="98.5">‐</text>
<text x="28.5" y="98.1">يروحم نف</text>
<text x="51.3" y="98.1">نف</text>
<text x="70.9" y="98.1">يپوت</text>
<text x="86.1" y="98.1">يرگ هتخير هعطق</text>
<text x="104.1" y="98.5">Aluminium</text>
<text x="127.9" y="98.3">طسوتم</text>
<text x="149.1" y="98.5">4</text>
<text x="6.4" y="103.7">8</text>
<text x="16.3" y="103.7">‐</text>
<text x="28.5" y="103.3">يروحم نف</text>
<text x="51.3" y="103.3">نف</text>
<text x="70.9" y="103.3">يپوت</text>
<text x="86.1" y="103.3">يرگ هتخير هعطق</text>
<text x="104.1" y="103.7">Aluminium</text>
<text x="128.7" y="103.5">گرزب</text>
<text x="149.1" y="103.7">4</text>
</g>
<g font-size="2.6">
<text x="236" y="56.9">هرامش</text>
<text x="214.1" y="64.1">يدوجوم</text>
<text x="222.7" y="64.1">يتساوخرد</text>
<text x="234.1" y="61">تساوخرد</text>
<text x="236" y="65.2">ديرخ</text>
<text x="7.6" y="123.4">Prepared By :</text>
<text x="39.5" y="123.4">Checked By :</text>
<text x="71.7" y="123.4">Approved By :</text>
<text x="110.5" y="123.4">Management :</text>
<text x="9.4" y="126.6">A.Jokar</text>
<text x="40" y="126.6">A.Jokar</text>
<text x="13" y="136.7">Procurement</text>
<text x="52.3" y="136.7">Q.C.</text>
<text x="80.6" y="136.7">Warehouse</text>
<text x="116.9" y="136.7">Engineering</text>
<text x="153.5" y="136.7">Production</text>
<text x="191.1" y="136.7">Financial Dep't</text>
<text x="231.6" y="136.7">Planning Dep't</text>
</g>
</svg>
